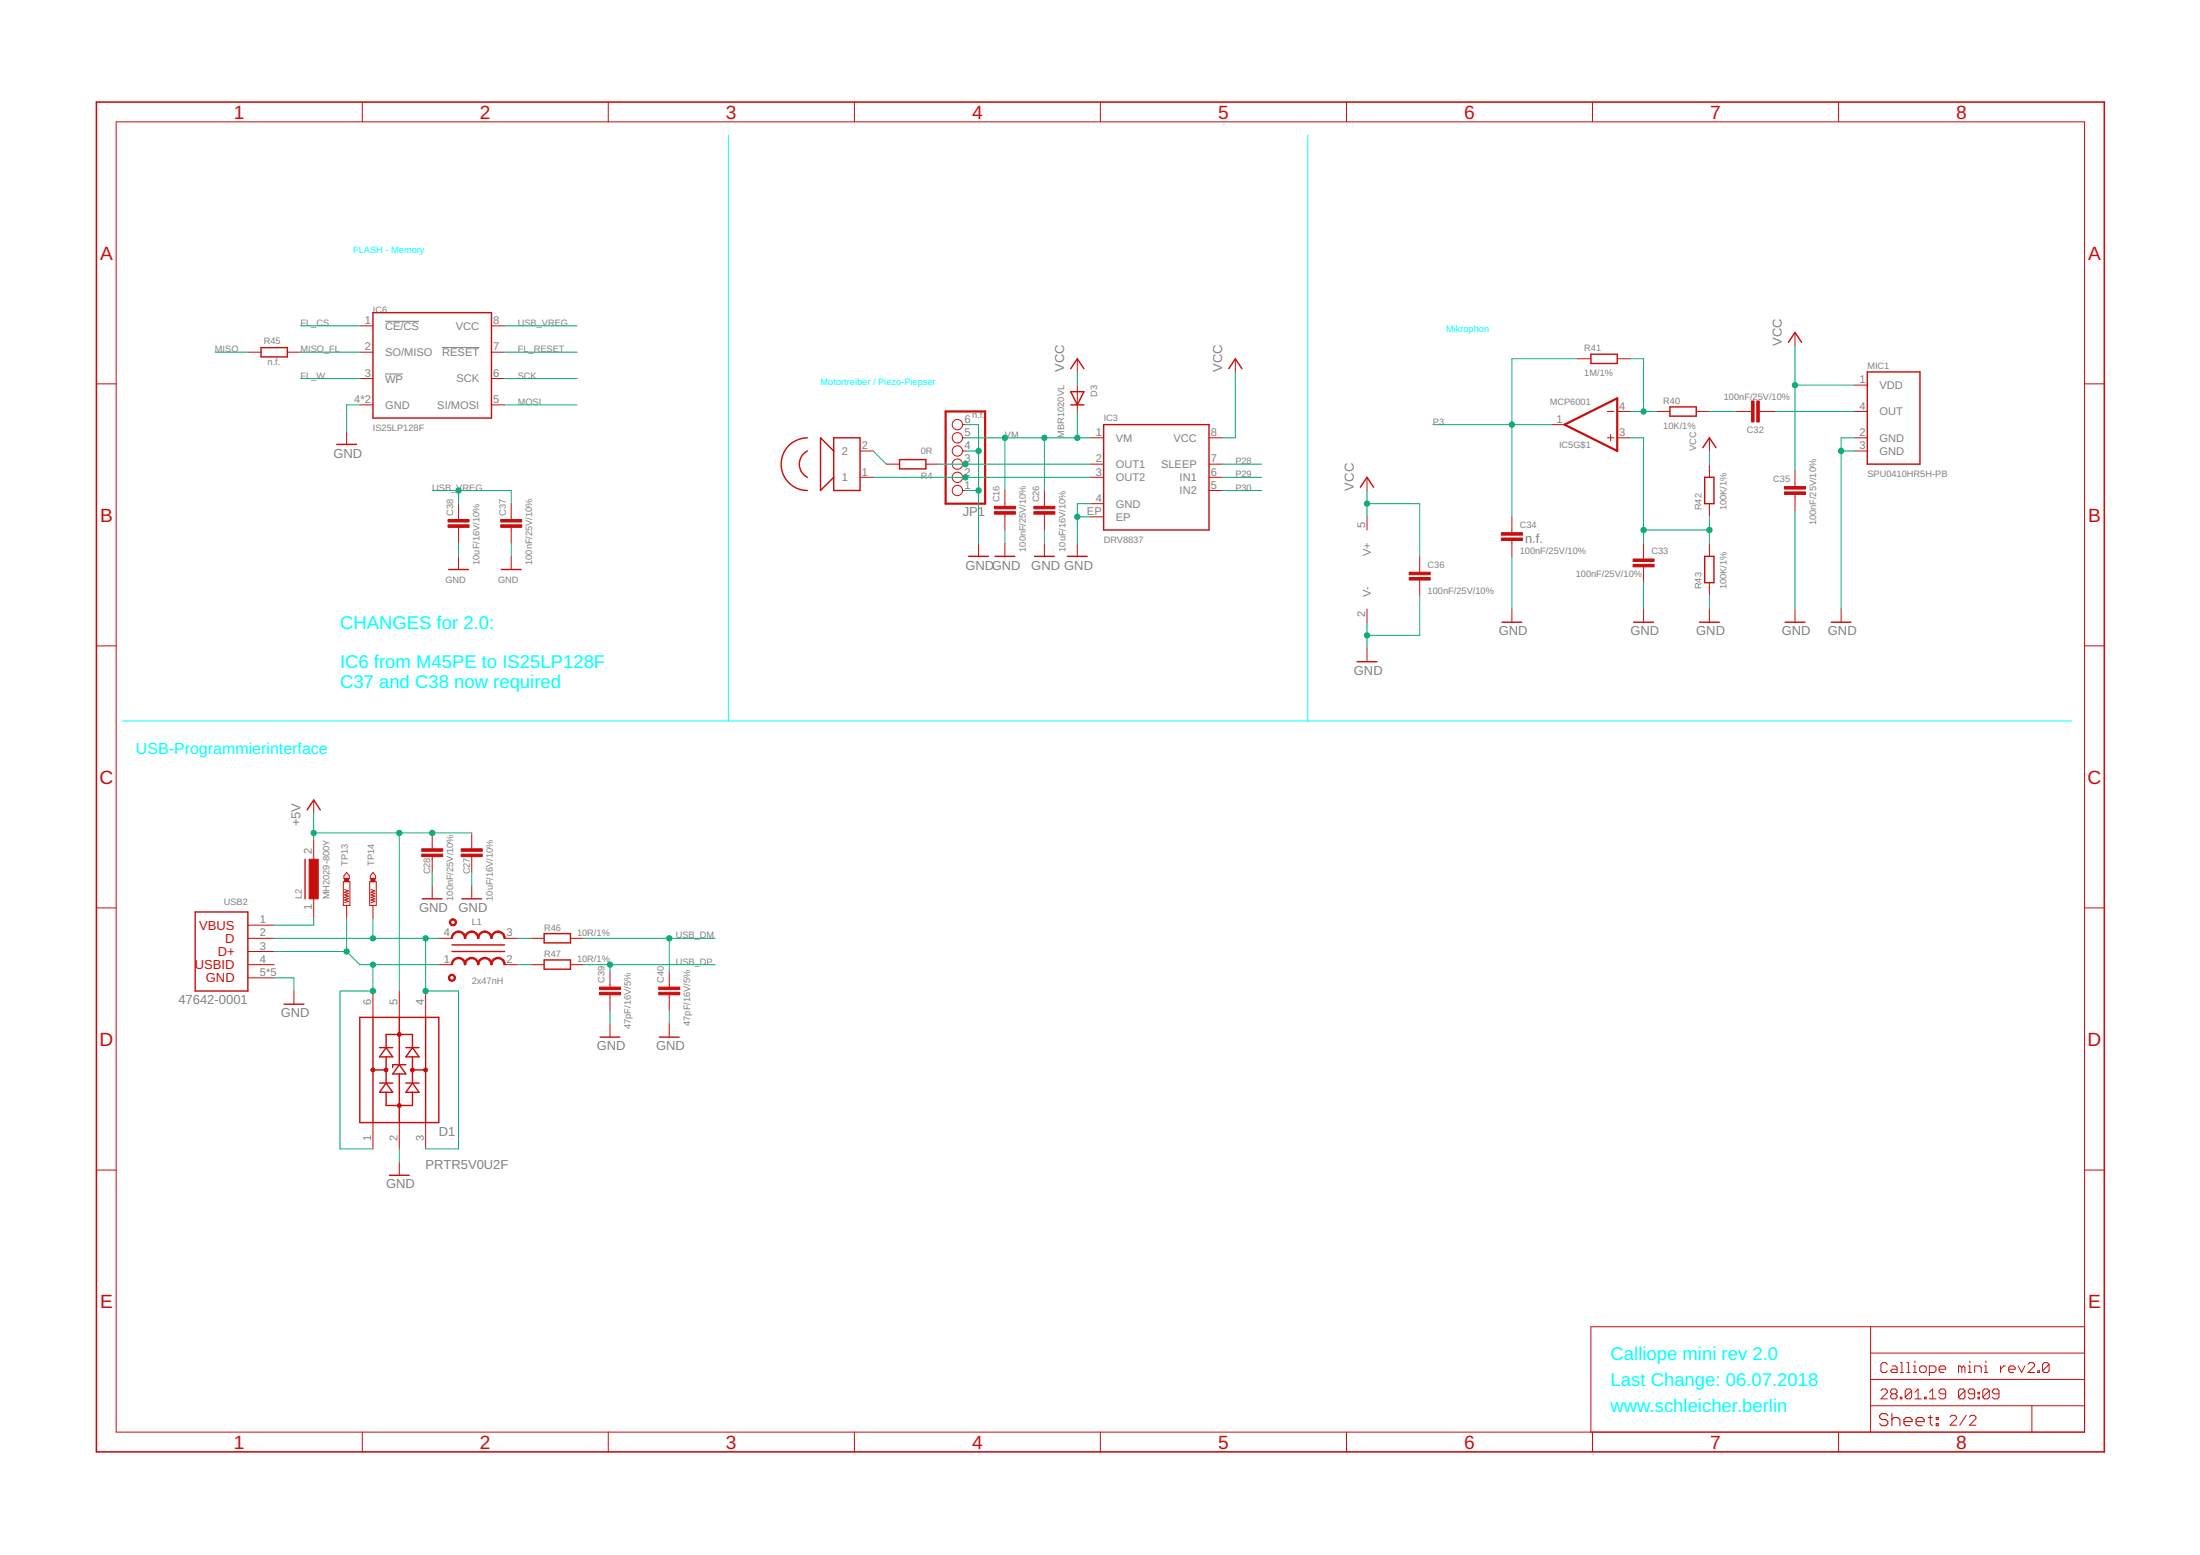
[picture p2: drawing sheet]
<svg xmlns="http://www.w3.org/2000/svg" width="297mm" height="210mm" viewBox="0 0 297 210" stroke-linecap="round" stroke-linejoin="round" font-family="sans-serif">
<path d="M52 50.5h2.4M52 43.4h4.6M59.7 46.9h5" fill="none" stroke="#808080" stroke-width=".14"/>
<g fill="none" stroke="#c90d0c" stroke-width=".14">
<path d="M15.7 16.4h265.8v176.9h-265.8zM48.9 13.8v2.6M82.1 13.8v2.6M115.4 13.8v2.6M148.6 13.8v2.6M181.8 13.8v2.6M215 13.8v2.6M248.2 13.8v2.6M13 51.8h2.7M33.5 47.5h1.7M38.8 47.5h1.8M46.8 58.2v1.8"/>
<path d="M48.6 47.5h1.8M48.6 51.1h1.8M48.6 54.7h1.8M48.6 44h1.8M66.4 47.5h1.7M66.4 51.1h1.7M66.4 54.7h1.7M66.4 44h1.7M130 59.1h.3M130 57.3h.3M145.5 48.4v1.8M145.5 52v3.5"/>
<path d="M147.2 59.1h1.8M163.2 59.1h1.8M166.8 48.4v1.8M209.5 57.3h1.7M213 48.4h1.8M217 59.1h.9M217 55.5h.9M217.5 58.7v.8M218.4 59.1h1.7M218.4 55.5h1.7M218.4 48.4h1.7M223.7 55.5h1.8"/>
<path d="M229 55.5h1.8M230.8 59.1v1.8M234.4 55.5h2.1M237.6 55.5h2.1M242.4 44.9v1.8M250.3 59.1h1.8M250.3 52h1.8M250.3 55.5h1.8M281.5 51.8h2.6M61.9 68v2.1M61.9 71.2v2.1M61.9 75.1v1.8"/>
<path d="M69 68v2.1M69 71.2v2.1M69 75.1v1.8M116.1 64.4h1.8M116.1 60.9h1.8M119.7 62.7h1.8M125 62.7h1.8M130 62.7h.3M130 64.4h.3M130 66.2h.3M130 60.9h.3M132.1 73.3v1.8"/>
<path d="M135.7 66.2v2.1M135.7 69.4v2.1M135.7 73.3v1.8M141 66.2v2.1M141 69.4v2.1M141 73.3v1.8M145.5 73.3v1.8M147.2 62.7h1.8M147.2 64.4h1.8M147.2 68h1.8M147.2 69.8h1.8M163.2 62.7h1.8"/>
<path d="M163.2 64.4h1.8M163.2 66.2h1.8M184.6 64.4v1.8M184.6 69.8v1.7M191.7 75.1v2.1M191.7 78.3v2.1M204.1 69.8v2.1M204.1 73v2.1M221.9 73.3v2.2M221.9 76.5v2.2M230.8 62.7v1.7M230.8 68v1.8"/>
<path d="M230.8 73.3v1.8M230.8 78.7v1.7M242.4 63.5v2.2M242.4 66.7v2.2M250.3 60.9h1.8M13 87.2h2.7M184.6 82.2v1.8M184.6 87.5v1.8M204.1 82.2v1.8M221.9 82.2v1.8M230.8 82.2v1.8M242.4 82.2v1.8"/>
<path d="M248.6 82.2v1.8M281.5 87.2h2.6M42.4 108v1.8M42.4 113.3v3.6M46.4 119h.8v3.2h-.8zM46.8 117.8l.4 .4v.4h-.8v-.4zM49.9 119h.9v3.2h-.9zM50.4 117.8l.3 .4v.4h-.7v-.4zM58.4 112.4v2.2M58.4 115.6v2.2M58.4 119.5v1.8M63.7 112.4v2.2"/>
<path d="M63.7 115.6v2.2M63.7 119.5v1.8M13 122.6h2.7M33.5 124.9h3.5M33.5 126.7h3.5M33.5 128.4h3.5M33.5 130.2h3.5M33.5 132h3.5M39.7 133.8v1.8M42.4 120.4v3.6M46.5 120.1l.6 .1-.6 .2 .6 .2-.6 .2 .6 .2-.6 .1 .6 .2-.6 .2 .6 .2-.6 .2M46.8 122.2v1.8"/>
<path d="M50.1 120.1l.5 .1-.5 .2 .5 .2-.5 .2 .5 .2-.5 .1 .5 .2-.5 .2 .5 .2-.5 .2M50.4 122.2v1.8M50.4 133.8v3.5M53.9 133.8v3.5M57.5 133.8v3.5M59.2 126.7h1.8M59.2 130.2h1.8M68.1 126.7h1.8M68.1 130.2h1.8M71.7 126.7h1.8M71.7 130.2h1.8M77 126.7h1.8"/>
<path d="M77 130.2h1.8M82.4 131.1v2.1M82.4 134.3v2.1M82.4 138.2v1.8M90.4 131.1v2.1M90.4 134.3v2.1M90.4 138.2v1.8M281.5 122.6h2.6M13 157.9h2.7M50.4 151.5v3.6M53.9 151.5v3.6M53.9 156.9v1.7"/>
<path d="M57.5 151.5v3.6M281.5 157.9h2.6M252.6 179.1v14.2M281.5 179.1h-66.7v14.2M48.9 193.3v2.7M82.1 193.3v2.7M115.4 193.3v2.7M148.6 193.3v2.7M181.8 193.3v2.7M215 193.3v2.7M248.2 193.3v2.7M252.6 189.8h28.9"/>
<path d="M252.6 186.2h28.9M252.6 182.6h28.9M254 187.7l.2-.2h.4l.2 .2v.2l-.8 .9h.8M254.8 184.2l-.2-.3h-.4l-.2 .3v.8l.2 .3h.4l.2-.3M255.5 184.4h.4l.2 .2v.7h-.6l-.2-.3 .2-.2h.6M255.5 188.2l-.2-.3v-.2l.2-.2h.4l.2 .2v.2l-.2 .3M255.5 188.2l-.2 .2v.2l.2 .2h.4l.2-.2v-.2l-.2-.2M255.5 188.2h.4M256.6 183.9h.2v1.4M256.6 185.3h.4M256.6 188.6h.2v.2h-.2zM257.5 183.9h.2v1.4"/>
<path d="M257.5 185.3h.4M258.1 187.7v.9l-.2 .2h-.4l-.3-.2M258.1 187.7l-.2-.2h-.4l-.3 .2v.9M258.1 187.7l-.9 .9M258.3 185.3h.5M258.3 184.4h.3v.9M258.6 183.7v.2M258.6 188.8h.8M258.6 187.9l.4-.4v1.3M259.2 184.6l.2-.2h.5l.2 .2v.4l-.2 .3h-.5l-.2-.3zM259.8 188.6h.3v.2h-.3zM260.5 185.3h.7l.2-.3v-.4l-.2-.2h-.7v1.3"/>
<path d="M260.5 188.8h.9M260.5 187.9l.4-.4v1.3M261.8 184.8h.9v-.2l-.2-.2h-.5l-.2 .2v.4l.2 .3h.5M262.7 188.2h-.7l-.2-.3v-.2l.2-.2h.5l.2 .2v.9l-.2 .2h-.5l-.2-.2M263.3 191.3l.2-.2h.4l.3 .2v.2l-.9 .9h.9M264.9 184.6l-.3-.2h-.2v.9M264.9 184.6v.7M264.9 184.6l.2-.2 .2 .2v.7M265.3 187.7l-.2-.2h-.5l-.2 .2v.9M265.3 187.7v.9l-.2 .2h-.5l-.2-.2M265.3 187.7l-.9 .9M265.5 191.1l-.9 1.3"/>
<path d="M265.7 185.3h.5M265.7 184.4h.3v.9M265.9 191.3l.2-.2h.5l.2 .2v.2l-.9 .9h.9M266 183.7v.2M266.6 185.3v-.9h.7l.2 .2v.7M266.6 188.2h-.6l-.3-.3v-.2l.3-.2h.4l.2 .2v.9l-.2 .2h-.4l-.3-.2M267.1 188.6h.2v.2h-.2zM267.1 187.9h.2v.3h-.2zM267.9 185.3h.5M267.9 184.4h.2v.9M268.1 183.7v.2M268.6 187.7v.9l-.2 .2h-.5l-.2-.2"/>
<path d="M268.6 187.7l-.2-.2h-.5l-.2 .2v.9M268.6 187.7l-.9 .9M269.9 188.2h-.7l-.2-.3v-.2l.2-.2h.5l.2 .2v.9l-.2 .2h-.5l-.2-.2M270.1 184.4v.9M270.8 184.4h-.2l-.5 .4M271.2 184.8h.9v-.2l-.2-.2h-.5l-.2 .2v.4l.2 .3h.5M272.5 184.4l.4 .9 .5-.9M273.8 184.2l.2-.3h.5l.2 .3v.2l-.9 .9h.9M274.3 189.8v3.5M275.1 185h.3v.3h-.3zM276.7 184.2l-.3-.3h-.4l-.2 .3v.8M276.7 184.2v.8l-.3 .3h-.4l-.2-.3"/>
<path d="M276.7 184.2l-.9 .8"/>
<circle cx="129.3" cy="59.1" r=".7"/>
<circle cx="129.3" cy="57.3" r=".7"/>
<circle cx="129.3" cy="62.7" r=".7"/>
<circle cx="129.3" cy="60.9" r=".7"/>
<circle cx="129.3" cy="66.2" r=".7"/>
<circle cx="129.3" cy="64.4" r=".7"/>
</g>
<path d="M254.9 191.1l-.3-.3h-.5l-.3 .3v.2l.3 .3h.5l.3 .3v.3l-.3 .2h-.5l-.3-.2M255.4 191.6l.3-.3h.5l.3 .3v.8M255.4 190.8v1.6M257.1 191.9h1.1v-.3l-.3-.3h-.6l-.2 .3v.6l.2 .2h.6M258.7 191.9h1.1v-.3l-.3-.3h-.5l-.3 .3v.6l.3 .2h.5M260.3 191.3h.6M260.6 191.1v1.1l.3 .2M261.4 191.3h.3v.3h-.3zM261.4 192.2h.3v.2h-.3z" fill="none" stroke="#c90d0c" stroke-width=".15"/>
<path d="M13 13.8h271.1v182.2h-271.1z" fill="none" stroke="#c90d0c" stroke-width=".21"/>
<g fill="none" stroke="#c90d0c" stroke-width=".19">
<path d="M35.2 46.9h3.6v1.3h-3.6zM45.5 60h2.6M50.4 42.2h16v14.2h-16zM109 59.1a3.6 3.6 0 0 0-3.5 3.6 3.6 3.6 0 0 0 3.5 3.5M112.6 59.1h3.5v7.1h-3.5zM144.6 52.9h1.7l-.8 1.8zM144.6 54.7h1.7M144.6 49.8l.9-1.4 .8 1.4M149 57.3h14.2v14.2h-14.2zM165.9 49.8l.9-1.4 .9 1.4M214.8 47.8h3.6v1.3h-3.6zM225.5 54.9h3.5v1.3h-3.5z"/>
<path d="M241.5 46.2l.9-1.3 .8 1.3M252.1 50.2h7.1v12.5h-7.1zM60.6 76.9h2.6M67.7 76.9h2.7M109 60.9a2 2 0 0 0 0 3.5M112.6 60.9l-1.8-1.8v7.1l1.8-1.8M121.5 62h3.5v1.3h-3.5zM130.8 75.1h2.7M134.3 75.1h2.7M139.7 75.1h2.6M144.1 75.1h2.7M183.7 65.8l.9-1.4 .9 1.4"/>
<path d="M229.9 60.4l.9-1.3 .9 1.3M230.2 75.1h1.2v3.6h-1.2zM230.2 64.4h1.2v3.6h-1.2zM183.2 89.3h2.7M202.8 84h2.7M220.6 84h2.6M229.5 84h2.6M241 84h2.7M247.2 84h2.7M41.2 116v5.3M41.5 109.3l.9-1.3 .8 1.3M26.4 123.1h7.1v10.7h-7.1z"/>
<path d="M38.4 135.6h2.6M48.6 137.3h10.6v14.2h-10.6zM50.4 137.3v14.2M53.9 137.3v6.4M57 121.3h2.7M57.5 137.3v14.2M61 128.4h7.1M61 127.6h7.1M62.4 121.3h2.6M73.5 126h3.5v1.3h-3.5zM73.5 129.6h3.5v1.2h-3.5zM81 140h2.7"/>
<path d="M89 140h2.7M50.4 144.4h1.7M51.2 141.4h1.8M51.2 146.2h1.8M52.1 141.4v-1.8h3.6v1.8M52.1 142.7v3.5M52.1 147.4v1.8h3.6v-1.8M52.1 141.4l.9 1.3h-1.8zM52.1 146.2l.9 1.2h-1.8zM52.6 158.6h2.6M53.9 145v6.5M53.9 143.7l.9 1.3h-1.8z"/>
<path d="M54.8 141.4h1.8M54.8 143.7h-1.8v.4M54.8 146.2h1.8M55.7 144.4h1.8M55.7 141.4l.9 1.3h-1.8zM55.7 142.7v3.5M55.7 146.2l.9 1.2h-1.8z"/>
</g>
<g fill="#c90d0c" stroke="#c90d0c" stroke-width=".14">
<path d="M46.5 118.6h.6v.4h-.6z"/>
<path d="M50.1 118.6h.5v.4h-.5z"/>
<path d="M134.3 69.1h2.8v.3h-2.8z"/>
<path d="M134.3 68.3h2.8v.4h-2.8z"/>
<path d="M139.6 69.1h2.8v.3h-2.8z"/>
<path d="M139.6 68.3h2.8v.4h-2.8z"/>
<path d="M237.2 54.1h.3v2.9h-.3z"/>
<path d="M236.5 54.1h.3v2.9h-.3z"/>
<path d="M220.5 76.2h2.8v.3h-2.8z"/>
<path d="M220.5 75.5h2.8v.3h-2.8z"/>
<path d="M202.7 72.6h2.8v.4h-2.8z"/>
<path d="M202.7 71.9h2.8v.3h-2.8z"/>
<path d="M67.6 70.8h2.8v.4h-2.8z"/>
<path d="M67.6 70.1h2.8v.4h-2.8z"/>
<path d="M60.5 70.8h2.8v.4h-2.8z"/>
<path d="M60.5 70.1h2.8v.4h-2.8z"/>
<path d="M62.3 115.3h2.8v.3h-2.8z"/>
<path d="M62.3 114.6h2.8v.3h-2.8z"/>
<path d="M56.9 115.3h2.9v.3h-2.9z"/>
<path d="M56.9 114.6h2.9v.3h-2.9z"/>
<path d="M80.9 133.9h2.9v.4h-2.9z"/>
<path d="M80.9 133.2h2.9v.4h-2.9z"/>
<path d="M88.9 133.9h2.9v.4h-2.9z"/>
<path d="M88.9 133.2h2.9v.4h-2.9z"/>
<path d="M41.7 116h1.3v5.3h-1.3z"/>
<path d="M240.9 66.4h2.9v.3h-2.9z"/>
<path d="M240.9 65.7h2.9v.3h-2.9z"/>
<path d="M190.3 78h2.8v.3h-2.8z"/>
<path d="M190.3 77.2h2.8v.4h-2.8z"/>
</g>
<path d="M127.7 55.5h5.3v12.5h-5.3zM211.2 57.3l7.2-3.5v7.1z" fill="none" stroke="#c90d0c" stroke-width=".3"/>
<g fill="#c90d0c" stroke="#c90d0c" stroke-width=".14">
<path d="M50.1 144.3l.2-.1 .3 .1v.3l-.2 .1-.3-.1v-.2l.2-.1 .1 .1v.1l-.3-.1z" fill-rule="evenodd"/>
<path d="M51.9 144.3l.1-.1 .3 .1v.3l-.1 .1-.3-.1v-.2l.2-.1 .1 .1v.1l-.3-.1z" fill-rule="evenodd"/>
<path d="M53.7 139.5l.1-.1 .3 .1v.3l-.3 .1-.2-.3h.3h.1l-.1 .1-.3-.1z" fill-rule="evenodd"/>
<path d="M53.7 149.1l.3-.1 .1 .1v.3l-.1 .1-.3-.1-.1-.2 .3-.1 .1 .1-.1 .1-.3-.1z" fill-rule="evenodd"/>
<path d="M55.5 144.3l.1-.1 .3 .1v.3l-.1 .1-.3-.1-.1-.2 .2-.1 .2 .1-.1 .1-.3-.1z" fill-rule="evenodd"/>
<path d="M57.3 144.3l.1-.1 .3 .1v.3l-.1 .1-.3-.1-.1-.2 .2-.1 .2 .1-.1 .1-.3-.1z" fill-rule="evenodd"/>
<path d="M61.1 129.6l.7-.4h.1v.2a.8 .8 0 0 0-.8 .8h-.2v-.1z" fill-rule="evenodd"/>
<path d="M61.9 129.2h.1a.96 .96 0 0 1 .9 1h-.2v-.2a.81 .81 0 0 0-.8-.6z" fill-rule="evenodd"/>
<path d="M62.9 129.6l.7-.4h.1v.2a.8 .8 0 0 0-.8 .8h-.2v-.1z" fill-rule="evenodd"/>
<path d="M63.7 129.2h.1a.96 .96 0 0 1 .9 1h-.2v-.2a.81 .81 0 0 0-.8-.6z" fill-rule="evenodd"/>
<path d="M64.7 129.6l.6-.4h.2v.2a.8 .8 0 0 0-.8 .8h-.2v-.1z" fill-rule="evenodd"/>
<path d="M65.5 129.2h.1a.96 .96 0 0 1 .8 1h-.1l-.1-.2a.81 .81 0 0 0-.7-.6z" fill-rule="evenodd"/>
<path d="M66.5 129.6l.6-.4h.1v.2a.8 .8 0 0 0-.8 .8h-.1v-.1z" fill-rule="evenodd"/>
<path d="M67.2 129.2h.2a.96 .96 0 0 1 .8 1h-.2v-.2a.81 .81 0 0 0-.8-.6z" fill-rule="evenodd"/>
<path d="M61.3 125.9l.5-.2h.1v.2a.8 .8 0 0 0-.8 .8h-.2v-.2z" fill-rule="evenodd"/>
<path d="M61.9 125.7h.1a.96 .96 0 0 1 .9 1h-.2v-.3a.81 .81 0 0 0-.8-.5z" fill-rule="evenodd"/>
<path d="M62.9 126l.7-.3h.1v.2a.8 .8 0 0 0-.8 .8h-.2v-.2z" fill-rule="evenodd"/>
<path d="M63.7 125.7h.1a.96 .96 0 0 1 .9 1h-.2v-.3a.81 .81 0 0 0-.8-.5z" fill-rule="evenodd"/>
<path d="M64.9 125.9l.4-.2h.2v.2a.8 .8 0 0 0-.8 .8h-.2v-.2z" fill-rule="evenodd"/>
<path d="M65.5 125.7h.1a.96 .96 0 0 1 .8 1h-.1l-.1-.3a.81 .81 0 0 0-.7-.5z" fill-rule="evenodd"/>
<path d="M66.5 126l.6-.3h.1v.2a.8 .8 0 0 0-.8 .8h-.1v-.2z" fill-rule="evenodd"/>
<path d="M67.2 125.7h.2a.96 .96 0 0 1 .8 1h-.2v-.3a.81 .81 0 0 0-.8-.5z" fill-rule="evenodd"/>
<path d="M60.7 131.6a.48 .48 0 0 1 .7 .2 .48 .48 0 0 1-.3 .6 .48 .48 0 0 1-.6-.4h.2a.31 .31 0 0 1 .4-.3 .31 .31 0 0 1 .2 .5 .31 .31 0 0 1-.6-.1v-.1h-.2z" fill-rule="evenodd"/>
<path d="M60.9 124.1a.49 .49 0 0 1 .7 .2 .49 .49 0 0 1-.3 .7 .49 .49 0 0 1-.6-.5h.2a.3 .3 0 0 1 .4-.3 .3 .3 0 0 1 .1 .5 .3 .3 0 0 1-.5-.1v-.1h-.2z" fill-rule="evenodd"/>
</g>
<g fill="none" stroke="#0dab76" stroke-width=".14">
<path d="M29 47.5h4.5M40.6 44h8M40.6 51.1h8M40.6 47.5h8M48.6 54.7h-1.8v3.5M68.1 54.7h9.8M68.1 44h9.8M68.1 51.1h9.8M68.1 47.5h9.8M130.3 57.3h1.8v16M130.3 59.1h16.9M135.7 59.1v7.1"/>
<path d="M141 59.1v7.1M145.5 50.2v1.8M145.5 55.5v3.6M166.8 50.2v8.9h-1.8M193.5 57.3h16M213 48.4h-8.9v21.4M220.1 48.4h1.8v7.1M220.1 59.1h1.8v14.2M220.1 55.5h3.6M230.8 55.5h3.6M239.7 55.5h10.6M242.4 46.7v16.8"/>
<path d="M242.4 52h7.9M250.3 59.1h-1.7v23.1M58.4 66.2h10.6v1.8M61.9 66.2v1.8M61.9 73.3v1.8M69 73.3v1.8M117.9 64.4h29.3M117.9 60.9l1.8 1.8M126.8 62.7h20.4M130.3 66.2h1.8M130.3 60.9h1.8M135.7 71.5v1.8"/>
<path d="M141 71.5v1.8M145.5 69.8h1.7M147.2 68h-1.7v5.3M165 66.2h5.3M165 62.7h5.3M165 64.4h5.3M184.6 68h7.1v7.1M184.6 66.2v3.6M204.1 75.1v7.1M221.9 78.7v3.5M221.9 71.5h8.9M230.8 60.9v1.8"/>
<path d="M230.8 69.8v3.5M242.4 68.9v13.3M248.6 60.9h1.7M184.6 84v3.5M191.7 80.4v5.4h-7.1M230.8 80.4v1.8M42.4 109.8v3.5M42.4 112.4h21.3M53.9 112.4v21.4M58.4 117.8v1.7M63.7 117.8v1.7M37 132h2.7v1.8"/>
<path d="M37 126.7h22.2M37 128.4h9.8M42.4 124v.9h-5.4M46.8 124v4.4M46.8 128.4l1.8 1.8h10.6M50.4 130.2v3.6h-4.5v21.3h4.5M50.4 124v2.7M57.5 126.7v7.1h4.4v21.3h-4.4M69.9 126.7h1.8M69.9 130.2h1.8M78.8 126.7h17.8M78.8 130.2h17.8"/>
<path d="M82.4 130.2v.9M82.4 136.4v1.8M90.4 126.7v4.4M90.4 136.4v1.8M53.9 155.1v1.8"/>
</g>
<g fill="#0dab76" stroke="#0dab76" stroke-width=".14">
<circle cx="145.5" cy="69.8" r=".36"/>
<circle cx="132.1" cy="66.2" r=".36"/>
<circle cx="132.1" cy="60.9" r=".36"/>
<circle cx="248.6" cy="60.9" r=".36"/>
<circle cx="184.6" cy="85.8" r=".36"/>
<circle cx="242.4" cy="52" r=".36"/>
<circle cx="184.6" cy="68" r=".36"/>
<circle cx="204.1" cy="57.3" r=".36"/>
<circle cx="61.9" cy="66.2" r=".36"/>
<circle cx="145.5" cy="59.1" r=".36"/>
<circle cx="135.7" cy="59.1" r=".36"/>
<circle cx="141" cy="59.1" r=".36"/>
<circle cx="130.3" cy="62.7" r=".36"/>
<circle cx="130.3" cy="64.4" r=".36"/>
<circle cx="230.8" cy="71.5" r=".36"/>
<circle cx="221.9" cy="71.5" r=".36"/>
<circle cx="221.9" cy="55.5" r=".36"/>
<circle cx="90.4" cy="126.7" r=".36"/>
<circle cx="82.4" cy="130.2" r=".36"/>
<circle cx="42.4" cy="112.4" r=".36"/>
<circle cx="58.4" cy="112.4" r=".36"/>
<circle cx="53.9" cy="112.4" r=".36"/>
<circle cx="46.8" cy="128.4" r=".36"/>
<circle cx="50.4" cy="133.8" r=".36"/>
<circle cx="50.4" cy="130.2" r=".36"/>
<circle cx="50.4" cy="126.7" r=".36"/>
<circle cx="57.5" cy="133.8" r=".36"/>
<circle cx="57.5" cy="126.7" r=".36"/>
</g>
<path d="M98.3 18.2v79.1M176.6 18.2v79.1M16.6 97.3h263.1" fill="none" stroke="#0ff" stroke-width=".14"/>
<g font-size="2.6" fill="#c90d0c">
<text x="31.6" y="16">1</text>
<text x="64.8" y="16">2</text>
<text x="98" y="16">3</text>
<text x="131.2" y="16">4</text>
<text x="164.5" y="16">5</text>
<text x="197.7" y="16">6</text>
<text x="230.9" y="16">7</text>
<text x="264.1" y="16">8</text>
<text x="13.5" y="35">A</text>
<text x="281.9" y="35">A</text>
<text x="13.5" y="70.4">B</text>
<text x="281.9" y="70.4">B</text>
<text x="13.4" y="105.8">C</text>
<text x="281.9" y="105.8">C</text>
<text x="13.4" y="141.2">D</text>
<text x="281.9" y="141.2">D</text>
<text x="13.5" y="176.5">E</text>
<text x="281.9" y="176.5">E</text>
<text x="31.6" y="195.6">1</text>
<text x="64.8" y="195.6">2</text>
<text x="98" y="195.6">3</text>
<text x="131.2" y="195.6">4</text>
<text x="164.5" y="195.6">5</text>
<text x="197.7" y="195.6">6</text>
<text x="230.9" y="195.6">7</text>
<text x="264.1" y="195.6">8</text>
</g>
<g font-size="2.5" fill="#0ff">
<text x="45.9" y="84.9">CHANGES for 2.0:</text>
<text x="45.9" y="90.2">IC6 from M45PE to IS25LP128F</text>
<text x="45.9" y="92.9">C37 and C38 now required</text>
<text x="217.5" y="183.5">Calliope mini rev 2.0</text>
<text x="217.5" y="187.1">Last Change: 06.07.2018</text>
<text x="217.5" y="190.6">www.schleicher.berlin</text>
</g>
<text font-size="2.2" fill="#0ff" x="18.4" y="101.8">USB-Programmierinterface</text>
<g font-size="1.8" fill="#808080">
<text x="240.6" y="46.7" transform="rotate(-90 240.6 46.7)">VCC</text>
<text x="143.7" y="50.2" transform="rotate(-90 143.7 50.2)">VCC</text>
<text x="165" y="50.2" transform="rotate(-90 165 50.2)">VCC</text>
<text x="45" y="61.8">GND</text>
<text x="130" y="69.7">JP1</text>
<text x="182.8" y="66.2" transform="rotate(-90 182.8 66.2)">VCC</text>
<text x="130.3" y="76.9">GNDGND</text>
<text x="139.2" y="76.9">GND GND</text>
<text x="205.9" y="73.3">n.f.</text>
<text x="202.3" y="85.8">GND</text>
<text x="220.1" y="85.8">GND</text>
<text x="229" y="85.8">GND</text>
<text x="240.6" y="85.8">GND</text>
<text x="246.8" y="85.8">GND</text>
<text x="182.8" y="91.1">GND</text>
<text x="40.6" y="111.5" transform="rotate(-90 40.6 111.5)">+5V</text>
<text x="56.6" y="123.1">GND</text>
<text x="61.9" y="123.1">GND</text>
<text x="24.1" y="135.5">47642-0001</text>
<text x="37.9" y="137.3">GND</text>
<text x="80.6" y="141.8">GND</text>
<text x="88.6" y="141.8">GND</text>
<text x="59.2" y="153.3">D1</text>
<text x="52.1" y="160.4">GND</text>
<text x="57.5" y="157.8">PRTR5V0U2F</text>
</g>
<g font-size="1.8" fill="#c90d0c">
<text x="26.9" y="125.5">VBUS</text>
<text x="26.3" y="130.8">USBID</text>
<text x="29.4" y="129">D+</text>
<text x="30.4" y="127.3">D</text>
<text x="27.8" y="132.6">GND</text>
</g>
<g font-size="1.5" fill="#808080">
<text x="49.3" y="47.3">2</text>
<text x="49.3" y="43.7">1</text>
<text x="52" y="44.5">CE/CS</text>
<text x="61.5" y="44.5">VCC</text>
<text x="66.6" y="43.7">8</text>
<text x="66.6" y="47.3">7</text>
<text x="49.3" y="50.9">3</text>
<text x="52" y="51.6">WP</text>
<text x="52" y="48.1">SO/MISO</text>
<text x="59.7" y="48.1">RESET</text>
<text x="61.6" y="51.6">SCK</text>
<text x="66.6" y="50.9">6</text>
<text x="251.1" y="51.7">1</text>
<text x="253.8" y="52.5">VDD</text>
<text x="47.8" y="54.4">4*2</text>
<text x="52" y="55.2">GND</text>
<text x="59" y="55.2">SI/MOSI</text>
<text x="66.6" y="54.4">5</text>
<text x="130.2" y="58.9">5</text>
<text x="130.2" y="57.1">6</text>
<text x="147.9" y="58.9">1</text>
<text x="150.7" y="59.6">VM</text>
<text x="158.4" y="59.6">VCC</text>
<text x="163.5" y="58.9">8</text>
<text x="210.2" y="57.1">1</text>
<text x="218.6" y="55.3">4</text>
<text x="218.6" y="58.9">3</text>
<text x="251.1" y="55.3">4</text>
<text x="251.1" y="58.9">2</text>
<text x="253.8" y="56.1">OUT</text>
<text x="253.8" y="59.6">GND</text>
<text x="113.7" y="65">1</text>
<text x="113.7" y="61.4">2</text>
<text x="116.4" y="64.2">1</text>
<text x="116.4" y="60.6">2</text>
<text x="130.2" y="66">1</text>
<text x="130.2" y="64.2">2</text>
<text x="130.2" y="62.4">3</text>
<text x="130.2" y="60.6">4</text>
<text x="147.9" y="62.4">2</text>
<text x="147.9" y="64.2">3</text>
<text x="150.7" y="63.2">OUT1</text>
<text x="150.7" y="65">OUT2</text>
<text x="156.8" y="63.2">SLEEP</text>
<text x="159.3" y="65">IN1</text>
<text x="163.5" y="66">5</text>
<text x="163.5" y="64.2">6</text>
<text x="163.5" y="62.4">7</text>
<text x="251.1" y="60.6">3</text>
<text x="253.8" y="61.4">GND</text>
<text x="146.8" y="69.5">EP</text>
<text x="147.9" y="67.7">4</text>
<text x="150.7" y="68.5">GND</text>
<text x="150.7" y="70.3">EP</text>
<text x="159.3" y="66.7">IN2</text>
<text x="184.3" y="71.3" transform="rotate(-90 184.3 71.3)">5</text>
<text x="185.1" y="75.1" transform="rotate(-90 185.1 75.1)">V+</text>
<text x="184.3" y="83.3" transform="rotate(-90 184.3 83.3)">2</text>
<text x="185.1" y="80.6" transform="rotate(-90 185.1 80.6)">V-</text>
<text x="42.1" y="115.2" transform="rotate(-90 42.1 115.2)">2</text>
<text x="35.1" y="124.6">1</text>
<text x="42.1" y="122.9" transform="rotate(-90 42.1 122.9)">1</text>
<text x="35.1" y="126.4">2</text>
<text x="35.1" y="128.2">3</text>
<text x="35.1" y="130">4</text>
<text x="35.1" y="131.7">5*5</text>
<text x="59.9" y="130">1</text>
<text x="59.9" y="126.4">4</text>
<text x="68.4" y="130">2</text>
<text x="68.4" y="126.4">3</text>
<text x="50.1" y="135.7" transform="rotate(-90 50.1 135.7)">6</text>
<text x="53.7" y="135.7" transform="rotate(-90 53.7 135.7)">5</text>
<text x="57.2" y="135.7" transform="rotate(-90 57.2 135.7)">4</text>
<text x="50.1" y="154" transform="rotate(-90 50.1 154)">1</text>
<text x="53.7" y="154" transform="rotate(-90 53.7 154)">2</text>
<text x="57.2" y="154" transform="rotate(-90 57.2 154)">3</text>
</g>
<g font-size="1.2" fill="#0ff">
<text x="47.7" y="34.2">FLASH - Memory</text>
<text x="195.2" y="44.9">Mikrophon</text>
<text x="110.8" y="52">Motortreiber / Piezo-Piepser</text>
</g>
<g font-size="1.2" fill="#808080">
<text x="29" y="47.5">MISO</text>
<text x="35.6" y="46.4">R45</text>
<text x="40.6" y="44">FL_CS</text>
<text x="40.6" y="47.5">MISO_FL</text>
<text x="50.4" y="42.2">I</text>
<text x="50.7" y="42.2">C6</text>
<text x="69.9" y="44">USB_VREG</text>
<text x="69.9" y="47.5">FL_RESET</text>
<text x="213.9" y="47.4">R41</text>
<text x="36.1" y="49.3">n.f.</text>
<text x="40.6" y="51.1">FL_W</text>
<text x="69.9" y="51.1">SCK</text>
<text x="148.1" y="53.6" transform="rotate(-90 148.1 53.6)">D3</text>
<text x="213.9" y="50.7">1M/1%</text>
<text x="232.7" y="53.9">100nF/25V/10%</text>
<text x="252.1" y="49.8">MIC1</text>
<text x="50.4" y="58.2">IS25LP128F</text>
<text x="69.9" y="54.7">MOSI</text>
<text x="131.2" y="56.4">n.f.</text>
<text x="135.7" y="59.1">VM</text>
<text x="143.7" y="59.1" transform="rotate(-90 143.7 59.1)">MBR1020VL</text>
<text x="149" y="56.9">IC3</text>
<text x="193.5" y="57.3">P3</text>
<text x="209.2" y="54.7">MCP6001</text>
<text x="224.6" y="57.9">10K/1%</text>
<text x="224.6" y="54.5">R40</text>
<text x="235.9" y="58.4">C32</text>
<text x="124.3" y="61.2">0R</text>
<text x="124.3" y="64.6">R4</text>
<text x="166.8" y="62.7">P28</text>
<text x="166.8" y="64.4">P29</text>
<text x="210.5" y="60.4">IC5G$1</text>
<text x="229" y="60.9" transform="rotate(-90 229 60.9)">VCC</text>
<text x="239.4" y="65.1">C35</text>
<text x="252.1" y="64.4">SPU0410HR5H-PB</text>
<text x="58.4" y="66.2">USB_VREG</text>
<text x="61.2" y="69.6" transform="rotate(-90 61.2 69.6)">C38</text>
<text x="68.3" y="69.6" transform="rotate(-90 68.3 69.6)">C37</text>
<text x="135" y="67.8" transform="rotate(-90 135 67.8)">C16</text>
<text x="140.3" y="67.8" transform="rotate(-90 140.3 67.8)">C26</text>
<text x="166.8" y="66.2">P30</text>
<text x="205.2" y="71.3">C34</text>
<text x="229.7" y="68.9" transform="rotate(-90 229.7 68.9)">R42</text>
<text x="233.1" y="68.9" transform="rotate(-90 233.1 68.9)">100K/1%</text>
<text x="245.2" y="70.9" transform="rotate(-90 245.2 70.9)">100nF/25V/10%</text>
<text x="64.8" y="76.3" transform="rotate(-90 64.8 76.3)">10uF/16V/10%</text>
<text x="71.9" y="76.3" transform="rotate(-90 71.9 76.3)">100nF/25V/10%</text>
<text x="138.5" y="74.5" transform="rotate(-90 138.5 74.5)">100nF/25V/10%</text>
<text x="143.9" y="74.5" transform="rotate(-90 143.9 74.5)">10uF/16V/10%</text>
<text x="149" y="73.3">DRV8837</text>
<text x="192.7" y="76.6">C36</text>
<text x="205.2" y="74.8">100nF/25V/10%</text>
<text x="212.7" y="77.9">100nF/25V/10%</text>
<text x="223" y="74.8">C33</text>
<text x="60.1" y="78.7">GND</text>
<text x="67.2" y="78.7">GND</text>
<text x="192.7" y="80.2">100nF/25V/10%</text>
<text x="229.7" y="79.5" transform="rotate(-90 229.7 79.5)">R43</text>
<text x="233.1" y="79.5" transform="rotate(-90 233.1 79.5)">100K/1%</text>
<text x="47" y="116.9" transform="rotate(-90 47 116.9)">TP13</text>
<text x="50.5" y="116.9" transform="rotate(-90 50.5 116.9)">TP14</text>
<text x="58.1" y="118" transform="rotate(-90 58.1 118)">C28</text>
<text x="63.4" y="118" transform="rotate(-90 63.4 118)">C27</text>
<text x="30.2" y="122.2">USB2</text>
<text x="40.8" y="121.3" transform="rotate(-90 40.8 121.3)">L2</text>
<text x="44.5" y="121.4" transform="rotate(-90 44.5 121.4)">MH2029-800Y</text>
<text x="61.2" y="121.6" transform="rotate(-90 61.2 121.6)">100nF/25V/10%</text>
<text x="63.7" y="124.9">L1</text>
<text x="66.5" y="121.6" transform="rotate(-90 66.5 121.6)">10uF/16V/10%</text>
<text x="73.5" y="125.6">R46</text>
<text x="73.5" y="129.2">R47</text>
<text x="77.9" y="126.3">10R/1%</text>
<text x="77.9" y="129.9">10R/1%</text>
<text x="91.2" y="126.7">USB_DM</text>
<text x="91.2" y="130.2">USB_DP</text>
<text x="63.7" y="132.9">2x47nH</text>
<text x="81.6" y="132.7" transform="rotate(-90 81.6 132.7)">C39</text>
<text x="89.6" y="132.7" transform="rotate(-90 89.6 132.7)">C40</text>
<text x="85.2" y="138.9" transform="rotate(-90 85.2 138.9)">47pF/16V/5%</text>
<text x="93.2" y="138.5" transform="rotate(-90 93.2 138.5)">47pF/16V/5%</text>
</g>
</svg>
